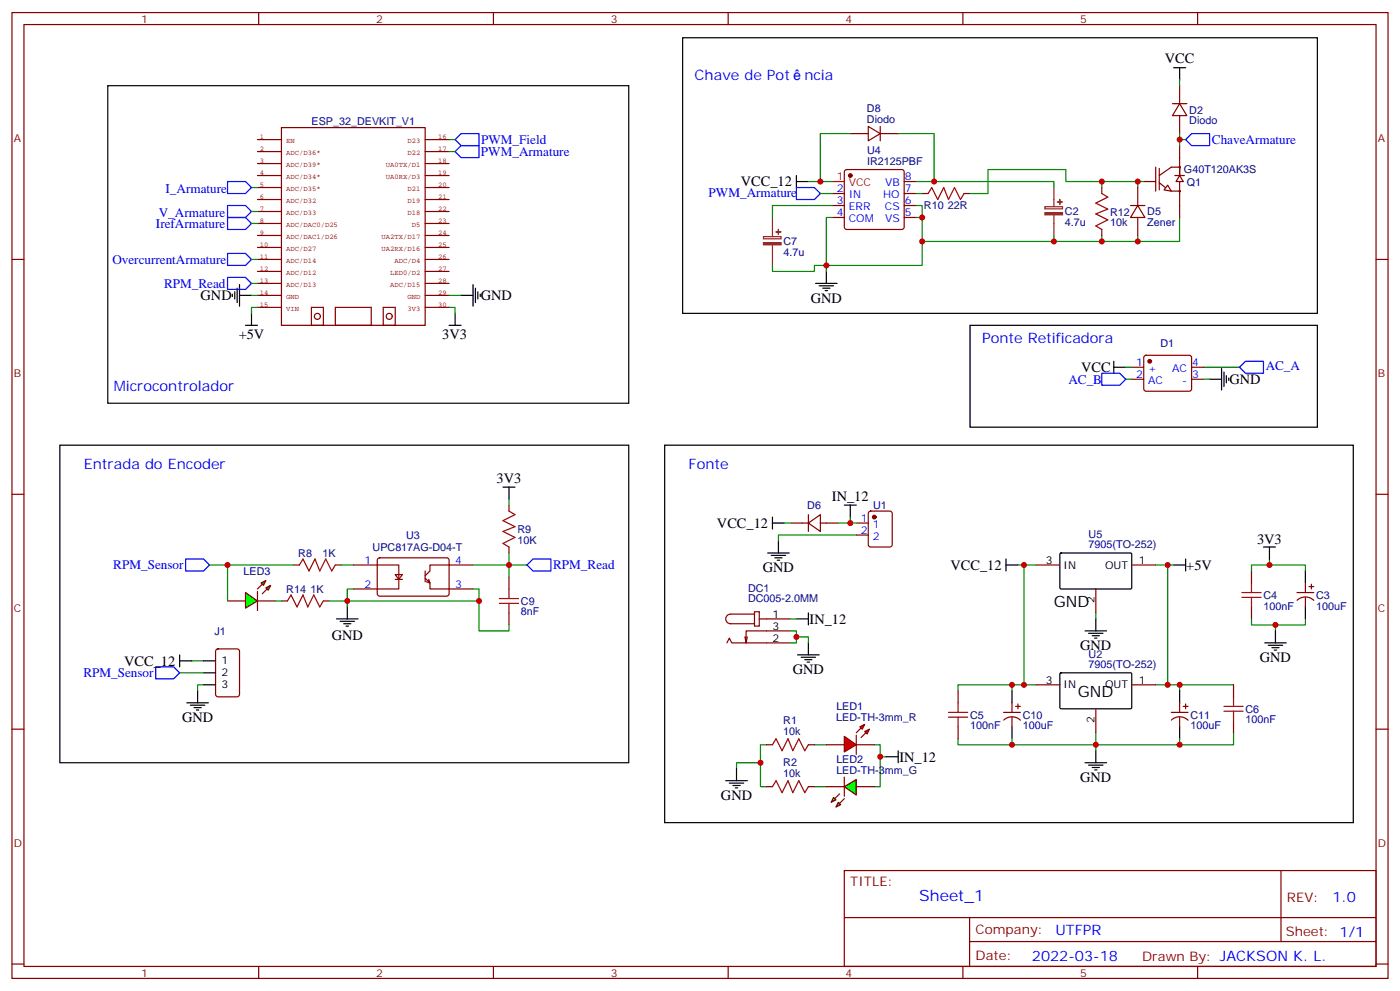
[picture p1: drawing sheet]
<svg xmlns="http://www.w3.org/2000/svg" width="412mm" height="292mm" viewBox="0 0 412 292" stroke-linecap="round" stroke-linejoin="round" font-family="sans-serif">
<g fill="none" stroke="#870000" stroke-width=".35">
<path d="M3.5 3.7h405.4v284.3h-405.4zM7.1 7.2h398.2v277.3h-398.2zM76.2 3.7v3.5M145.3 3.7v3.5M214.5 3.7v3.5M283.6 3.7v3.5M352.8 3.7v3.5M3.5 76.4h3.6M405.3 76.4h3.6M3.5 145.5h3.6M405.3 145.5h3.6M63.7 191.2l.5-.2h5.6l.7 .5 .1 12.9-.5 .7h-5.9l-.6-.4-.1-13z"/>
<path d="M3.5 214.7h3.6M405.3 214.7h3.6M248.7 256.3h156.6v28.2h-156.6zM377.3 256.3v20.9M248.7 270.1h156.5M285.6 277.2h119.6M285.6 270.1v14.2M3.5 283.8h3.6M76.2 284.5v3.5M145.3 284.5v3.5M214.5 284.5v3.5M283.6 284.5v3.5"/>
<path d="M352.8 284.5v3.5M405.3 283.8h3.6"/>
</g>
<g fill="none" stroke="#850000" stroke-width=".35">
<path d="M82.9 37.6h42.3v58.2h-42.3zM75.8 41.1h7.1M75.8 44.6h7.1M75.8 48.2h7.1M75.8 51.7h7.1M75.8 55.2h7.1M75.8 58.7h7.1M125.2 41.1h7.1M125.2 44.6h7.1M125.2 48.2h7.1M125.2 51.7h7.1M125.2 55.2h7.1"/>
<path d="M125.2 58.7h7.1M75.8 72.8h7.1M75.8 76.4h7.1M75.8 79.9h7.1M75.8 62.3h7.1M75.8 65.8h7.1M75.8 69.3h7.1M125.2 72.8h7.1M125.2 76.4h7.1M125.2 79.9h7.1M125.2 62.3h7.1M125.2 65.8h7.1"/>
<path d="M125.2 69.3h7.1M75.8 83.4h7.1M75.8 87h7.1M75.8 90.5h7.1M91.7 90.5h3.5v5.3h-3.5zM98.8 90.5h10.6v5.3h-10.6zM112.9 90.5h3.5v5.3h-3.5zM125.2 83.4h7.1M125.2 87h7.1M125.2 90.5h7.1"/>
<circle cx="93.5" cy="93.1" r=".88"/>
<circle cx="114.7" cy="93.1" r=".88"/>
</g>
<g fill="none" stroke="#000" stroke-width=".35">
<path d="M68.4 86.6v.7M69.1 85.9v2.1M69.8 84.8v4.3M70.6 87h3.5M70.6 83.8v6.3M72.3 95.8h3.5M74.1 92.3v3.5M132.3 95.8h3.5M134.1 92.3v3.5M135.8 87h3.5M139.3 83.8v6.3M140.1 84.8v4.3"/>
<path d="M140.8 85.9v2.1M141.5 86.6v.7M52.9 194.6h3.5M52.9 192.8v3.5M60 194.6h3.5M60 198.1h3.5M55 206.9h6.4M56.1 207.6h4.2M57.1 208.3h2.2M57.9 209h.7M58.2 203.4v3.5M60 201.6h3.5"/>
</g>
<g fill="none" stroke="#008700" stroke-width=".35">
<path d="M74.1 55.2h1.7M132.3 44.6h1.8M132.3 41.1h1.8M74.1 65.8h1.7M74.1 62.3h1.7M74.1 76.4h1.7M74.1 87h1.7M74.1 83.4h1.7M75.8 90.5h-1.7v1.8M132.3 90.5h1.8v1.8M132.3 87h3.5M52.9 198.1h7.1"/>
<path d="M56.4 194.6h3.6M60 201.6h-1.8v1.8"/>
</g>
<path d="M67 53.4h5.3l1.8 1.8-1.8 1.8h-5.3zM134.1 44.6l1.7-1.7h5.3v3.5h-5.3zM134.1 41.1l1.7-1.8h5.3v3.6h-5.3zM67 64h5.3l1.8 1.8-1.8 1.8h-5.3zM67 60.5h5.3l1.8 1.8-1.8 1.7h-5.3zM67 74.6h5.3l1.8 1.8-1.8 1.7h-5.3zM67 81.7h5.3l1.8 1.7-1.8 1.8h-5.3zM45.9 196.3h5.3l1.7 1.8-1.7 1.7h-5.3z" fill="none" stroke="#00f" stroke-width=".35"/>
<path d="M72.3 174.4l3.5 2.5-3.5 2.1z" fill="#0f0" stroke="#870000" stroke-width=".35"/>
<path d="M75.8 174.1v5.6z" fill="#f00" stroke="#870000" stroke-width=".35"/>
<g fill="#870000" stroke="#870000" stroke-width=".35">
<path d="M77.3 172l-1.5 1.4z"/>
<path d="M77.3 174.8l1.4-1.4z"/>
</g>
<g fill="#0f0" stroke="#870000" stroke-width=".35">
<path d="M76.9 171.6l1.4-.7-.7 1.4z"/>
<path d="M78.3 173l1.4-.7-.7 1.4z"/>
</g>
<g fill="none" stroke="#870000" stroke-width=".35">
<path d="M250.5 39.3h5.3M255.8 37.2l3.5 2.1-3.5 2.2zM259.3 37.2v4.3M259.3 39.3h5.3M345.4 30.5h4.2M347.5 30.5l2.1 3.5h-4.2zM347.5 25.2v5.3M347.5 34v5.3M245.2 57h3.5M248.9 50.1l.5-.2h16.2l.5 .2 .2 .5v16.3l-.2 .5-.5 .2h-16.2l-.5-.3-.2-.4v-16.3zM266.3 57h3.6M266.3 53.4h3.6"/>
<path d="M271.6 57h1.8M284 57h1.8M324.6 55.2v1.8M335.1 55.2v5.3M336.9 53.4h3.5M340.4 49.2v7.1M341.5 53.8l1.8 1.4M341.5 49.6v6.3M344 54.5l1 1.8-2.1-.4zM345 56.3h2.5M346.1 51.7h2.8M347.5 51.7l1 1.7h-2.1z"/>
<path d="M347.5 49.2h-2.5l-3.5 2.5M347.5 42.9v8.8M347.5 53.4v10.6M245.2 60.5h3.5M245.2 64h3.5M266.3 60.5h3.6M266.3 64h3.6M324.6 67.6v1.7M333 60.5h4.3M335.1 60.5l2.2 3.5h-4.3zM335.1 64v5.3M333.4 108.1h3.5"/>
<path d="M333.4 111.7h3.5M337.1 104.8l.5-.2h12.7l.5 .2 .2 .5-.1 9.5-.6 .4-13-.1-.4-.6v-9.2zM351 108.1h3.5M351 111.7h3.5M149.9 148.7v1.8M67 176.9h5.3M75.8 176.9h5.3M82.9 176.9h1.8M86.4 166.3h1.8M95.2 176.9h1.8M98.8 166.3h1.7M104.1 166.3h13.4v7.1h-13.4"/>
<path d="M111.4 164.4l.4-.2 20.1 .1 .4 .6-.1 10.2-.6 .4-20-.1-.5-.6v-9.9zM116.4 169.2h2.1l-1 1.4zM116.4 170.6h2.1M125.2 170.2l1.4 1.4-.3-1M125.2 168.1v3.2M125.6 171.3l1 .3v1.8h12.7M139.3 166.3h-12.7v1.8l-1.4 1.4M149.9 161v1.8M149.9 169.9v3.5M368.7 168.1v3.5M368.7 178.7v3.5M382.1 174.4h4.9"/>
<path d="M382.1 176.7a3.5 3.5 0 0 1 4.9 .1M384.5 171.6v2.8M384.5 175.9v2.8M385.6 172.7h1.4M386.3 172v1.4M149.9 180.4v3.6M282.2 203.4v3.5M282.2 214v3.5M363.4 201.6v3.5M363.4 212.2v3.5M225.8 231.6h1.7M238.1 231.6h1.8"/>
<circle cx="347.5" cy="56.3" r=".18"/>
<circle cx="347.5" cy="49.2" r=".18"/>
</g>
<path d="M234.6 55.2h5.3l1.8 1.8-1.8 1.7h-5.3zM349.2 41.1l1.8-1.8h5.3v3.6h-5.3zM324.6 109.9h5.2l1.8 1.8-1.8 1.7h-5.2zM365.1 108.1l1.8-1.7h5.3v3.5h-5.3zM54.7 164.6h5.3l1.7 1.7-1.7 1.8h-5.3zM155.2 166.3l1.8-1.7h5.3v3.5h-5.3z" fill="none" stroke="#00f" stroke-width=".35"/>
<g fill="none" stroke="#008700" stroke-width=".35">
<path d="M250.5 39.3h-8.8v14.1M264.6 39.3h10.6v14.1h-5.3M347.5 23.5v1.7M347.5 39.3v1.8M238.1 53.4h7.1M241.7 57h3.5M269.9 57h1.7M275.2 53.4h35.2v1.8M324.6 53.4v1.8M335.1 53.4v1.8M336.9 53.4h-22.9v-3.5h-23v7.1h-5.2M349.2 41.1h-1.7v1.8"/>
<path d="M245.2 64h-1.8v15.9M245.2 60.5h-17.7v3.5M269.9 60.5h1.7v3.5M269.9 64h1.7v7.1M310.4 69.3v1.8h-38.8v7h-31.7v1.8h-12.4v-1.8M310.4 71.1h14.2M324.6 69.3v1.8h10.5M347.5 64v7.1h-12.4v-1.8M331.6 108.1h1.8M331.6 111.7h1.8M354.5 108.1h10.6M354.5 111.7h1.8"/>
<path d="M149.9 146.9v1.8M61.7 166.3h5.3v10.6M67 166.3h19.4M81.1 176.9h1.8M100.5 166.3h3.6M104.1 173.4h-1.8v5.3M139.3 173.4h1.8v3.5h-44.1M141.1 176.9v8.8h8.8v-1.7M149.9 162.8v3.5h-10.6M155.2 166.3h-5.3v3.6M368.7 168.1v-1.8h15.8v1.8M373.9 164.6v1.7"/>
<path d="M368.7 182.2v1.8h15.8v-1.8M375.7 184v1.7M225.8 219.3h-1.8v12.3h1.8M239.9 219.3h3.5M257.5 219.3h1.8v12.3h-1.8M282.2 217.5v1.8h15.9M298.1 201.6h-15.9v1.8M344 201.6h3.5v1.8M347.5 201.6h15.9M363.4 215.7v3.6h-15.9M224 224.5h-7v1.8M239.9 231.6h3.5"/>
<path d="M259.3 222.8h1.8"/>
</g>
<g fill="none" stroke="#a10000" stroke-width=".35">
<path d="M273.4 57l1.1-1.8 1.7 3.5 1.8-3.5 1.4 3.5 1.8-3.5 1.7 3.5 1.1-1.7M324.6 57l1.7 1-3.5 1.8 3.5 1.8-3.5 1.4 3.5 1.7-3.5 1.8 1.8 1.1M149.9 150.5l1.8 1-3.5 1.8 3.5 1.7-3.5 1.5 3.5 1.7-3.5 1.8 1.7 1M84.7 176.9l1-1.7 1.8 3.5 1.8-3.5 1.4 3.5 1.7-3.5 1.8 3.5 1-1.8M88.2 166.3l1.1-1.7 1.7 3.5 1.8-3.5 1.4 3.5 1.8-3.5 1.7 3.5 1.1-1.8M147.1 177.6h5.7M147.1 176.2h5.7M149.9 173.4v2.8M149.9 177.6v2.8M365.8 175.9h5.7M365.8 174.4h5.7M368.7 171.6v2.8"/>
<path d="M368.7 175.9v2.8M279.4 211.1h5.6M279.4 209.7h5.6M282.2 206.9v2.8M282.2 211.1v2.9M360.5 209.4h5.7M360.5 208h5.7M363.4 205.1v2.9M363.4 209.4v2.8M227.5 231.6l1.1-1.8 1.8 3.6 1.7-3.6 1.4 3.6 1.8-3.6 1.8 3.6 1-1.8"/>
</g>
<g fill="none" stroke="#000" stroke-width=".35">
<path d="M345.7 19.9h3.5M347.5 19.9v3.6M234.6 53.4h3.5M234.6 51.7v3.5M347.5 49.2v2.5M243.4 79.9v3.5M240.2 83.4h6.4M241.3 84.1h4.2M242.4 84.8h2.1M243.1 85.5h.7M328.1 108.1h3.5M328.1 106.4v3.5"/>
<path d="M356.3 111.7h3.5M359.8 108.5v6.3M360.5 109.5v4.3M361.2 110.6v2.1M361.9 111.3v.7M148.2 143.4h3.5M149.9 143.4v3.5M229.3 159.3v3.5M102.3 178.7v3.5M226.1 162.8h6.4M227.2 163.5h4.2M228.2 164.2h2.2"/>
<path d="M229 164.9h.7M345.7 166.3h3.5M349.2 164.6v3.5M372.2 161h3.5M373.9 161v3.6M384.5 168.1v3.5M384.5 178.7v3.5M99.1 182.2h6.4M100.2 182.9h4.2M101.2 183.6h2.2M102 184.3h.7M234.9 192.8h6.4"/>
<path d="M236 193.5h4.2M237.1 194.2h2.1M237.8 194.9h.7M238.1 189.3v3.5M319.6 185.7h6.4M320.7 186.4h4.2M321.7 187.1h2.1M322.4 187.9h.7M322.8 182.2v3.5M372.5 189.3h6.4M373.6 190h4.2M374.6 190.7h2.2"/>
<path d="M375.4 191.4h.7M375.7 185.7v3.6M213.8 229.8h6.3M214.8 230.5h4.3M215.9 231.2h2.1M216.6 232h.7M217 226.3v3.5M261.1 222.8h3.5M264.6 221v3.5M319.6 224.5h6.4M320.7 225.2h4.2M321.7 226h2.1"/>
<path d="M322.4 226.7h.7M322.8 221v3.5"/>
</g>
<g fill="#870000" stroke="#870000" stroke-width=".35">
<circle cx="250.5" cy="51.7" r=".53"/>
<circle cx="338.7" cy="106.4" r=".53"/>
</g>
<path d="M245.2 53.4h3.5" fill="none" stroke="#f00" stroke-width=".35"/>
<path d="M310.4 55.2v5.7M224.9 69.7h5.2v.6h-5.2zM227.5 64v5.7M227.5 72.1v6M307.8 60.9h5.2v.6h-5.2zM310.4 63.3v6" fill="none" stroke="#8c2424" stroke-width=".35"/>
<g fill="#8c2424" stroke="#8c2424" stroke-width=".35">
<path d="M307.8 62.6h5.2v.7h-5.2z"/>
<path d="M311.5 59.4l1.4 .1z"/>
<path d="M312.2 58.7v1.4z"/>
<path d="M224.9 71.4h5.2v.7h-5.2z"/>
<path d="M228.6 68.3h1.4z"/>
<path d="M229.3 67.6v1.4z"/>
</g>
<path d="M248.7 231.6l3.5-2.1v4.6z" fill="#0f0" stroke="#870000" stroke-width=".35"/>
<path d="M248.7 228.8v5.6z" fill="#f00" stroke="#870000" stroke-width=".35"/>
<g fill="#870000" stroke="#870000" stroke-width=".35">
<path d="M248.7 235.1l-1.4 1.4z"/>
<path d="M247.3 233.7l-1.4 1.4z"/>
</g>
<g fill="#0f0" stroke="#870000" stroke-width=".35">
<path d="M246.9 236.2l.7 .7-1.4 .7z"/>
<path d="M245.5 234.8l.7 .7-1.4 .7z"/>
</g>
<path d="M243.4 231.6h5.3M252.2 231.6h5.3" fill="none" stroke="#870000" stroke-width=".35"/>
<g fill="#f00" stroke="#870000" stroke-width=".35">
<path d="M248.7 216.8l3.5 2.5-3.5 2.1z"/>
<path d="M252.2 216.4v5.7z"/>
</g>
<g fill="#870000" stroke="#870000" stroke-width=".35">
<path d="M252.2 215.7l1.4-1.4z"/>
<path d="M253.6 217.1l1.5-1.4z"/>
</g>
<g fill="#f00" stroke="#870000" stroke-width=".35">
<path d="M253.3 214l1.4-.7-.7 1.4z"/>
<path d="M254.7 215.4l1.4-.7-.7 1.4z"/>
</g>
<g fill="none" stroke="#870000" stroke-width=".35">
<path d="M232.8 154h5.3M238.1 154l3.6-2.5v5zM238.1 151.5v5M241.7 154h5.2M252.2 154h3.6M252.2 157.5h3.6M256 150.7l.5-.2h5.6l.7 .4v9.4l-.4 .7h-5.9l-.7-.4v-9.4zM305.2 166.3h7M322.8 173.4v7M333.4 166.3h7M214.1 189.3l.7-1.4 .7 1.4h17.3M220.1 187.5l-.3 1.8"/>
<path d="M222.2 180.1h1.5v4.2h-1.5zM222.2 180.8h-7a1.41 1.41 0 0 0-1.4 1.4 1.41 1.41 0 0 0 1.4 1.4h7M223.7 182.2h9.1M232.8 185.7h-13v3.6l-.4-1.8M225.8 219.3h1.7M238.1 219.3h1.8M243.4 219.3h5.3M252.2 219.3h5.3M295.6 209.7h5M295.7 212a3.5 3.5 0 0 1 4.9 0M298.1 206.9v2.8M298.1 211.1v2.9"/>
<path d="M299.2 208h1.4M299.9 207.3v1.4M305.2 201.6h7M322.8 208.7v7M333.4 201.6h7M345 209.7h5M345.1 212a3.5 3.5 0 0 1 4.9 0M347.5 206.9v2.8M347.5 211.1v2.9M348.5 208h1.5M349.2 207.3v1.4"/>
</g>
<path d="M227.5 219.3l1.1-1.8 1.8 3.5 1.7-3.5 1.4 3.5 1.8-3.5 1.8 3.5 1-1.7" fill="none" stroke="#a10000" stroke-width=".35"/>
<circle cx="257.5" cy="152.2" r=".53" fill="#870000" stroke="#870000" stroke-width=".35"/>
<g fill="none" stroke="#000" stroke-width=".35">
<path d="M201.1 11.1h187v81.2h-187zM31.7 25.2h153.5v93.5h-153.5zM285.8 95.8h102.3v30h-102.3zM17.6 131.1h167.6v93.4h-167.6zM195.8 131.1h202.8v111.1h-202.8zM227.5 154h3.6M227.5 152.2v3.6M248.7 148.7h3.5M250.5 148.7v3.5M296.3 166.3h3.6M296.3 164.6v3.5M312.3 163l.3-.2 20.6 .1 .2 .3-.1 10-.3 .2-20.6-.1-.2-.3z"/>
<path d="M234.6 182.2h3.5M238.1 180.4v3.6M312.3 198.3l.3-.2h20.6l.2 .3-.1 10.1-.3 .2-20.6-.1-.2-.3zM298.1 203.4v3.5M298.1 214v3.5M347.5 203.4v3.5M347.5 214v3.5"/>
</g>
<g fill="none" stroke="#008700" stroke-width=".35">
<path d="M231.1 154h1.7M246.9 154h5.3M250.5 152.2v1.8M252.2 157.5h-22.9v1.8M299.9 166.3h1.7M305.2 166.3h-3.6v35.3h3.6M340.4 166.3h3.6v35.3h-3.6M344 166.3h1.7M232.8 185.7h1.8v3.6h-1.8M232.8 182.2h1.8M234.6 187.5h3.5v1.8M322.8 180.4v1.8"/>
<path d="M298.1 217.5v1.8h49.4v-1.8M301.6 201.6h-3.5v1.8M322.8 215.7v5.3"/>
</g>
<g fill="#c00">
<circle cx="102.3" cy="176.9" r=".88"/>
<circle cx="149.9" cy="166.3" r=".88"/>
<circle cx="141.1" cy="176.9" r=".88"/>
<circle cx="241.7" cy="53.4" r=".88"/>
<circle cx="275.2" cy="53.4" r=".88"/>
<circle cx="243.4" cy="78.1" r=".88"/>
<circle cx="271.6" cy="64" r=".88"/>
<circle cx="271.6" cy="71.1" r=".88"/>
<circle cx="67" cy="166.3" r=".88"/>
<circle cx="335.1" cy="71.1" r=".88"/>
<circle cx="335.1" cy="53.4" r=".88"/>
<circle cx="324.6" cy="53.4" r=".88"/>
<circle cx="310.4" cy="71.1" r=".88"/>
<circle cx="324.6" cy="71.1" r=".88"/>
<circle cx="347.5" cy="41.1" r=".88"/>
<circle cx="373.9" cy="166.3" r=".88"/>
<circle cx="375.7" cy="184" r=".88"/>
<circle cx="347.5" cy="219.3" r=".88"/>
<circle cx="347.5" cy="201.6" r=".88"/>
<circle cx="298.1" cy="219.3" r=".88"/>
<circle cx="298.1" cy="201.6" r=".88"/>
<circle cx="344" cy="201.6" r=".88"/>
<circle cx="224" cy="224.5" r=".88"/>
<circle cx="259.3" cy="222.8" r=".88"/>
<circle cx="301.6" cy="166.3" r=".88"/>
<circle cx="344" cy="166.3" r=".88"/>
<circle cx="322.8" cy="219.3" r=".88"/>
<circle cx="301.6" cy="201.6" r=".88"/>
<circle cx="234.6" cy="187.5" r=".88"/>
<circle cx="250.5" cy="154" r=".88"/>
</g>
<g font-size="4.6">
<text x="310.4" y="178.7">GND</text>
<text x="317.5" y="205.1">GND</text>
</g>
<text font-size="4.6" fill="#00f" x="270.8" y="265.3">Sheet_1</text>
<g font-size="4.2" fill="#00f">
<text x="204.6" y="23.5">Chave de Pot</text>
<text x="236.9" y="23.5">ncia</text>
<text x="289.3" y="101.1">Ponte Retificadora</text>
<text x="33.5" y="115.2">Microcontrolador</text>
<text x="24.7" y="138.1">Entrada do Encoder</text>
<text x="202.8" y="138.1">Fonte</text>
<text x="392.5" y="265.6">1.0</text>
<text x="310.9" y="275.1">UTFPR</text>
<text x="304" y="282.9">2022-03-18</text>
</g>
<g font-size="4.2">
<text x="343.1" y="18.7">VCC</text>
<text x="218.3" y="54.9">VCC_12</text>
<text x="59.1" y="88.4">GND</text>
<text x="141.6" y="88.4">GND</text>
<text x="238.8" y="89.1">GND</text>
<text x="70.3" y="99.7">+5V</text>
<text x="130.3" y="99.7">3V3</text>
<text x="318.5" y="109.6">VCC</text>
<text x="362.1" y="113.1">GND</text>
<text x="146.3" y="142.2">3V3</text>
<text x="245.1" y="147.6">IN_12</text>
<text x="211.2" y="155.4">VCC_12</text>
<text x="370.3" y="160">3V3</text>
<text x="280" y="167.8">VCC_12</text>
<text x="349.4" y="167.7">+5V</text>
<text x="224.7" y="168.5">GND</text>
<text x="238.5" y="183.6">IN_12</text>
<text x="97.7" y="188.3">GND</text>
<text x="318.2" y="191.4">GND</text>
<text x="36.6" y="196">VCC_12</text>
<text x="371.1" y="194.9">GND</text>
<text x="233.5" y="198.4">GND</text>
<text x="53.6" y="212.5">GND</text>
<text x="264.9" y="224.2">IN_12</text>
<text x="318.2" y="230.2">GND</text>
<text x="212.4" y="235.5">GND</text>
</g>
<g font-size="3.9" fill="#00f">
<text x="141.7" y="46">PWM_Armature</text>
<text x="141.7" y="42.3">PWM_Field</text>
<text x="357" y="42.4">ChaveArmature</text>
<text x="48.8" y="56.8">I_Armature</text>
<text x="208.7" y="58.1">PWM_Armature</text>
<text x="46.8" y="63.8">V_Armature</text>
<text x="45.9" y="67">IrefArmature</text>
<text x="33.1" y="77.6">OvercurrentArmature</text>
<text x="48.3" y="84.7">RPM_Read</text>
<text x="314.7" y="112.9">AC_B</text>
<text x="372.8" y="108.9">AC_A</text>
<text x="33.4" y="167.6">RPM_Sensor</text>
<text x="162.9" y="167.6">RPM_Read</text>
<text x="24.5" y="199.3">RPM_Sensor</text>
</g>
<g font-size="3.9" fill="#800">
<text x="250.5" y="260.9">TITLE:</text>
<text x="379.1" y="265.6">REV:</text>
<text x="287.4" y="275.1">Company:</text>
<text x="378.7" y="275.7">Sheet: 1/1</text>
<text x="287.4" y="282.8">Date:</text>
<text x="336.4" y="282.8">Drawn By: JACKSON K. L.</text>
</g>
<g font-size="3.2" fill="#800">
<text x="41.6" y="6.7">1</text>
<text x="110.8" y="6.7">2</text>
<text x="179.9" y="6.7">3</text>
<text x="249.1" y="6.7">4</text>
<text x="318.2" y="6.7">5</text>
<text x="4.1" y="41.8">A</text>
<text x="405.9" y="41.8">A</text>
<text x="4.1" y="110.9">B</text>
<text x="405.9" y="110.9">B</text>
<text x="4.1" y="180.1">C</text>
<text x="405.9" y="180.1">C</text>
<text x="4.1" y="249.2">D</text>
<text x="405.9" y="249.2">D</text>
<text x="41.6" y="287.5">1</text>
<text x="110.8" y="287.5">2</text>
<text x="179.9" y="287.5">3</text>
<text x="249.1" y="287.5">4</text>
<text x="318.2" y="287.5">5</text>
</g>
<g font-size="3.2" fill="#000080">
<text x="255.4" y="32.9">D8</text>
<text x="350.3" y="33.4">D2</text>
<text x="91.8" y="36.9">ESP_32_DEVKIT_V1</text>
<text x="255.4" y="36.2">Diodo</text>
<text x="350.3" y="36.6">Diodo</text>
<text x="255.4" y="45.4">U4</text>
<text x="255.4" y="48.6">IR2125PBF</text>
<text x="348.8" y="51">G40T120AK3S</text>
<text x="349.6" y="54.6">Q1</text>
<text x="272.2" y="61.6">R10</text>
<text x="279.2" y="61.6">22R</text>
<text x="313.7" y="63.4">C2</text>
<text x="327" y="63.5">R12</text>
<text x="338" y="63.4">D5</text>
<text x="313.7" y="66.6">4.7u</text>
<text x="327" y="66.6">10k</text>
<text x="338" y="66.6">Zener</text>
<text x="230.8" y="75.4">4.7u</text>
<text x="230.8" y="72.2">C7</text>
<text x="341.9" y="102.1">D1</text>
<text x="237.8" y="149.8">D6</text>
<text x="257.2" y="149.8">U1</text>
<text x="119.6" y="158.6">U3</text>
<text x="152.4" y="160.1">10K</text>
<text x="152.4" y="156.9">R9</text>
<text x="320.7" y="161.5">7905(TO-252)</text>
<text x="320.7" y="158.4">U5</text>
<text x="87.9" y="164">R8</text>
<text x="95" y="164">1K</text>
<text x="109.8" y="162.2">UPC817AG-D04-T</text>
<text x="71.7" y="169.3">LED3</text>
<text x="84.3" y="174.5">R14</text>
<text x="91.5" y="174.5">1K</text>
<text x="153.5" y="178.1">C9</text>
<text x="220.3" y="177.3">DC005-2.0MM</text>
<text x="220.3" y="174.3">DC1</text>
<text x="372.2" y="179.4">100nF</text>
<text x="372.2" y="176.4">C4</text>
<text x="387.7" y="179.5">100uF</text>
<text x="387.7" y="176.3">C3</text>
<text x="153.5" y="181.2">8nF</text>
<text x="63.2" y="186.8">J1</text>
<text x="320.7" y="196.8">7905(TO-252)</text>
<text x="320.7" y="193.7">U2</text>
<text x="246.4" y="209.1">LED1</text>
<text x="366.9" y="209.9">C6</text>
<text x="230.7" y="213.3">R1</text>
<text x="246.4" y="212.2">LED-TH-3mm_R</text>
<text x="285.8" y="214.7">100nF</text>
<text x="285.8" y="211.6">C5</text>
<text x="301.3" y="214.7">100uF</text>
<text x="301.3" y="211.6">C10</text>
<text x="350.7" y="214.7">100uF</text>
<text x="350.7" y="211.6">C11</text>
<text x="366.9" y="213">100nF</text>
<text x="230.7" y="216.4">10k</text>
<text x="230.7" y="225.6">R2</text>
<text x="246.4" y="227.7">LED-TH-3mm_G</text>
<text x="246.4" y="224.5">LED2</text>
<text x="230.7" y="228.8">10k</text>
</g>
<g font-size="3.2" fill="#f00">
<text x="246.5" y="53.1">1</text>
<text x="250" y="54.9">VCC</text>
</g>
<g font-size="3.2" fill="#00f">
<text x="266.5" y="53.1">8</text>
<text x="246.5" y="56.6">2</text>
<text x="250" y="58.4">IN</text>
<text x="260.2" y="58.4">HO</text>
<text x="260.7" y="54.9">VB</text>
<text x="266.5" y="56.6">7</text>
<text x="246.5" y="60.1">3</text>
<text x="246.5" y="63.7">4</text>
<text x="250" y="61.9">ERR</text>
<text x="250" y="65.4">COM</text>
<text x="260.7" y="61.9">CS</text>
<text x="260.7" y="65.4">VS</text>
<text x="266.5" y="63.7">5</text>
<text x="266.5" y="60.1">6</text>
<text x="334.7" y="107.8">1</text>
<text x="351.2" y="107.8">4</text>
<text x="334.7" y="111.3">2</text>
<text x="338.2" y="109.5">+</text>
<text x="338.2" y="113.1">AC</text>
<text x="345.3" y="109.5">AC</text>
<text x="348.3" y="113.1">-</text>
<text x="351.2" y="111.3">3</text>
<text x="253.6" y="153.6">1</text>
<text x="257.1" y="155.4">1</text>
<text x="253.6" y="157.2">2</text>
<text x="257.1" y="158.9">2</text>
<text x="107.3" y="166">1</text>
<text x="134.1" y="166">4</text>
<text x="107.3" y="173">2</text>
<text x="134.1" y="173">3</text>
</g>
<g font-size="3.2">
<text x="308.1" y="166">3</text>
<text x="313.3" y="167.4">IN</text>
<text x="325.5" y="167.4">OUT</text>
<text x="335.5" y="166">1</text>
<text x="322.4" y="177.5" transform="rotate(-90 322.4 177.5)">2</text>
<text x="227.5" y="185.4">3</text>
<text x="227.5" y="181.9">1</text>
<text x="227.5" y="188.9">2</text>
<text x="65.3" y="195.6">1</text>
<text x="65.3" y="202.7">3</text>
<text x="65.3" y="199.1">2</text>
<text x="308.1" y="201.3">3</text>
<text x="313.3" y="202.7">IN</text>
<text x="325.5" y="202.7">OUT</text>
<text x="335.5" y="201.3">1</text>
<text x="322.4" y="212.8" transform="rotate(-90 322.4 212.8)">2</text>
</g>
<g font-size="2.1" fill="#840000">
<text x="76.6" y="41.1">1</text>
<text x="129" y="41.1">16</text>
<text x="76.6" y="44.6">2</text>
<text x="84.3" y="42.2">EN</text>
<text x="84.3" y="45.7">ADC/D36*</text>
<text x="120" y="42.2">D23</text>
<text x="120" y="45.7">D22</text>
<text x="129" y="44.6">17</text>
<text x="76.6" y="48.1">3</text>
<text x="76.6" y="51.6">4</text>
<text x="84.3" y="49.2">ADC/D39*</text>
<text x="84.3" y="52.7">ADC/D34*</text>
<text x="113.7" y="49.2">UA0TX/D1</text>
<text x="113.7" y="52.7">UA0RX/D3</text>
<text x="129" y="48.1">18</text>
<text x="129" y="51.6">19</text>
<text x="76.6" y="55.2">5</text>
<text x="76.6" y="58.7">6</text>
<text x="84.3" y="56.3">ADC/D35*</text>
<text x="84.3" y="59.8">ADC/D32</text>
<text x="120" y="56.3">D21</text>
<text x="120" y="59.8">D19</text>
<text x="129" y="55.2">20</text>
<text x="129" y="58.7">21</text>
<text x="76.6" y="62.2">7</text>
<text x="76.6" y="65.8">8</text>
<text x="84.3" y="63.3">ADC/D33</text>
<text x="120" y="63.3">D18</text>
<text x="129" y="62.2">22</text>
<text x="129" y="65.8">23</text>
<text x="76.6" y="69.3">9</text>
<text x="84.3" y="66.9">ADC/DAC0/D25</text>
<text x="84.3" y="70.4">ADC/DAC1/D26</text>
<text x="112.4" y="70.4">UA2TX/D17</text>
<text x="121.3" y="66.9">D5</text>
<text x="129" y="69.3">24</text>
<text x="76.6" y="72.8">10</text>
<text x="76.6" y="76.3">11</text>
<text x="84.3" y="73.9">ADC/D27</text>
<text x="84.3" y="77.4">ADC/D14</text>
<text x="112.4" y="73.9">UA2RX/D16</text>
<text x="116.2" y="77.4">ADC/D4</text>
<text x="129" y="72.8">25</text>
<text x="129" y="76.3">26</text>
<text x="76.6" y="79.9">12</text>
<text x="76.6" y="83.4">13</text>
<text x="84.3" y="81">ADC/D12</text>
<text x="114.9" y="81">LED0/D2</text>
<text x="129" y="79.9">27</text>
<text x="129" y="83.4">28</text>
<text x="76.6" y="86.9">14</text>
<text x="84.3" y="84.5">ADC/D13</text>
<text x="84.3" y="88">GND</text>
<text x="114.9" y="84.5">ADC/D15</text>
<text x="120" y="88">GND</text>
<text x="129" y="86.9">29</text>
<text x="76.6" y="90.5">15</text>
<text x="84.3" y="91.5">VIN</text>
<text x="120" y="91.5">3V3</text>
<text x="129" y="90.5">30</text>
</g>
</svg>
